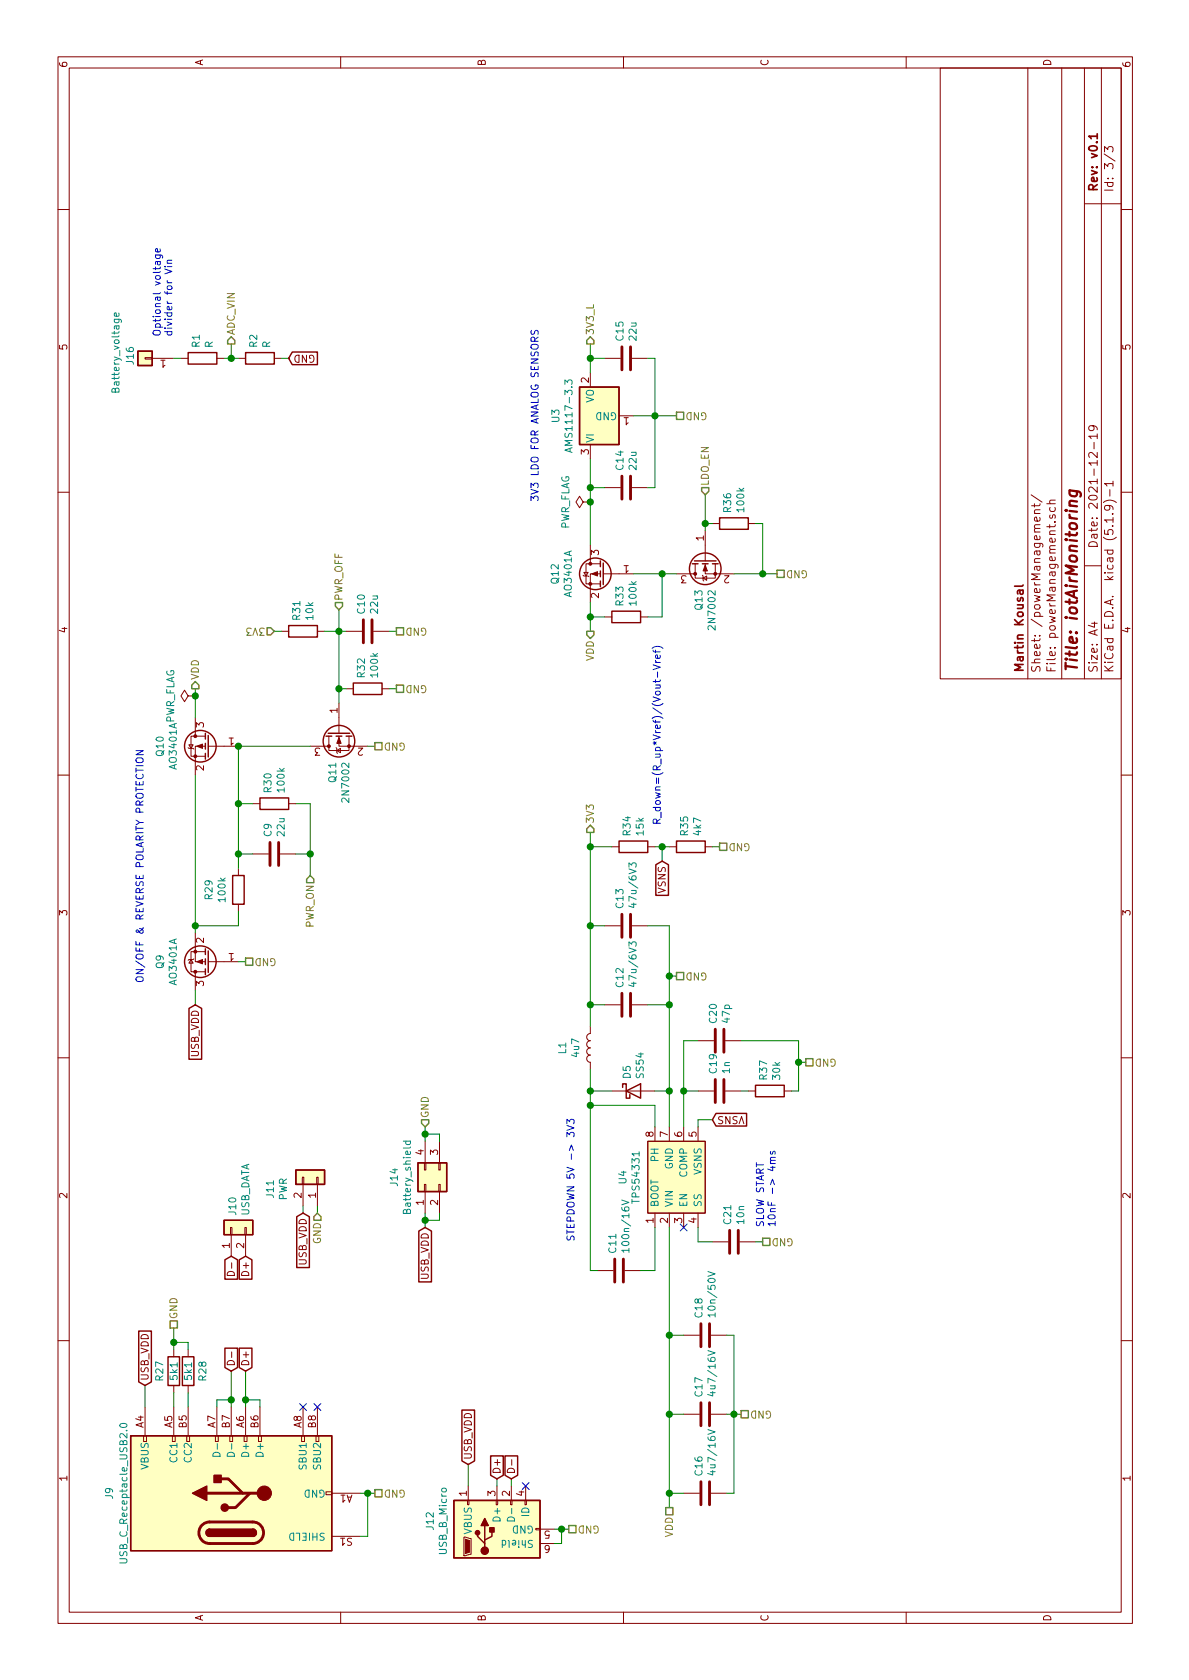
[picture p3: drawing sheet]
<svg xmlns="http://www.w3.org/2000/svg" width="210mm" height="297mm" viewBox="0 0 210 297" stroke-linecap="round" stroke-linejoin="round" font-family="sans-serif">
<g fill="none" stroke="#840000" stroke-width=".18">
<path d="M10.3 10h189.9v277h-189.9zM12.2 12h186.1v273.1h-186.1zM60.2 10v2M110.3 10v2M160.2 10v2M166.3 12h32v108h-32zM181.8 12v108M187.8 12v108M191.8 12v108M194.8 12v108M10.3 37h1.9M191.8 36h6.5"/>
<path d="M195.2 27.2l2 1.3M195.3 26.9v-1l.6 .5 .1-.4h.7l.1 .2-.1 .7M198.3 37h1.9M25.6 63.2h1.3v.3h-1.3zM26.9 63.4h3.8M32 63.4h1.3M38.3 63.4h1.3M42.2 63.4h1.2M48.5 63.4h1.3M104.4 65.9v2.5M104.4 78.6v2.5M106.9 63.4h2.8"/>
<path d="M109.5 73.5h2.5M111.8 63.4h2.7M193.2 75.3l.3 .3v.3l-.3 .2h-.4l-.2-.1-.1-.4 .2-.3a1.13 1.13 0 0 1 1.2 .3l.1 .4M193.5 78.2v1.2M194 80v.9l-1-.9-.5 .3v.3l.2 .3M194 77.1h-1.5l.5 .5M194 76.7v.9M10.3 87h1.9M103.1 88.8l-.6-1.1-.7 1.1 .7 1 .6-1h1.3M104.4 88.8h.1M104.4 96.4v3.3M106.2 99.7h-2.6v3.5h2.6"/>
<path d="M106.9 86.2h2.8M111.8 86.2h2.7M122.9 99.7v2.5h3.6v-2.5M124.7 99.7v1.8h5.1M124.7 93.8v5.4M126 92.6h1.2M132.3 92.6h1.3M182.3 87.5l2 1.3M182.9 90.8h1M182.9 89.1v.5M183.8 91.5l.1 .4-.2 .2h-.7v-.6l.3-.1 .1 .7M183.9 90.1h-.8a.39 .39 0 0 0 0 .7"/>
<path d="M183.9 89.1l-.2 .3h-1.3M185.1 89.1h1.5M185.7 91.1l-.1 .3 .2 .2h.2l.2-.5h.3v.5M185.7 89.7l-.1 .4 .3 .3h.6l.1-.3-.1-.4M186.5 92.3h.1M186.6 88.4l-.9 .1-.1 .4 .1 .2M195.1 88.9a1.71 1.71 0 0 1 2.3 0M196 89.4h.1a.48 .48 0 0 1 .1 .7l-.2 .1-.6-.1a.48 .48 0 0 1 .1-.7 1.27 1.27 0 0 1 1.2 .2l.1 .5M196.3 86.6v1.1M196.7 90.9h.1M196.8 85.5h-1.5l.5 .4M196.8 85.1v.8"/>
<path d="M196.8 91.5v.9M198.3 87h1.9M49.8 111.6h1.2M56.1 111.6h1.3M61.2 111.6h2.8M66 111.6h2.8M103.1 101.7l.1 .1h.8l.1 .2M103.2 101.2h.8l-.4 .6zM106.2 101.5h-1.8v5M106.7 101.5h5.3M106.9 109.1h1.3M113.3 109.1h1.2"/>
<path d="M119.6 101.5h3.3M124.2 101.7l.1 .1v.8l.2 .1M124.3 102.2l.7-.4v.8zM191.8 100h3M193 110.2h1M193.5 110v.9l-1-.3M10.3 137h1.9M33.3 132.2l.1 .1h.8l.1 .1M33.3 123l-.7-1-.6 1 .6 1.1 .7-1.1h1.2M33.4 131.7h.8l-.4 .6zM34.5 123h.1M34.5 126.9v3.3"/>
<path d="M36.3 131.9h-1.8v5.1M36.3 130.2h-2.5v3.5h2.5M36.8 131.9h5.4M54.9 131.9h3.3M58.2 130.2v2.5h3.5v-2.5M59.4 132.2l.2 .1v.8l.1 .1M59.6 132.7l.6-.4v.8zM59.9 130.2v1.7h5.1M59.9 124.3v5.4M61.2 121.8h1.3M67.6 121.8h1.2M198.3 137h1.9"/>
<path d="M42.2 153.5v1.3M42.2 159.9v1.2M44.7 142.1h1.3M44.7 151h2.8M49.5 151h2.8M51 142.1h1.3M108.2 149.7h1.3M114.5 149.7h1.3M118.4 149.7h1.2M124.7 149.7h1.3M33.8 169.7l.4 .6h-.8zM34.3 169.5l-.1 .2h-.8l-.1 .1"/>
<path d="M34.5 165v5h1.8M34.5 171.8v3.3M36.3 168.3h-2.5v3.5h2.5M36.8 170h5.4M106.9 163.7h2.8M106.9 177.7h2.8M111.8 163.7h2.7M111.8 177.7h2.7M10.3 187h1.9M104.4 181.5v1.2a.63 .63 0 0 0-.6 .7 .63 .63 0 0 0 .6 .6 .63 .63 0 0 0-.6 .6 .63 .63 0 0 0 .6 .7 .63 .63 0 0 0-.6 .6 .63 .63 0 0 0 .6 .6 .63 .63 0 0 0-.6 .7 .63 .63 0 0 0 .6 .6v1.3M108.2 192.9h7.6M115.8 199.2v2.6"/>
<path d="M118.4 199.2v2.6M120.9 199.2v2.6M123.4 184h2.8M123.4 192.9h2.8M123.4 199.2v2.6M128.3 184h2.8M128.3 192.9h2.8M132.3 192.9h1.3M138.7 192.9h1.2M198.3 187h1.9M40.8 217h.2v1.3h-.2zM40.9 218.3v3.8"/>
<path d="M43.3 217h.3v1.3h-.3zM43.4 218.3v3.8M53.5 208.1h.2v1.3h-.2zM53.6 209.4v3.8M56 208.1h.3v1.3h-.3zM56.1 209.4v3.8M75.1 209.4h.2v1.3h-.2zM75.1 205.6h.2v1.3h-.2zM75.2 201.8v3.8M75.2 210.7v3.8M77.6 209.4h.2v1.3h-.2zM77.6 205.6h.2v1.3h-.2z"/>
<path d="M77.7 201.8v3.8M77.7 210.7v3.8M114.5 201.8h10.2v12.7h-10.2zM115.8 214.5v2.5M118.4 214.5v2.5M120.9 214.5v2.5M123.4 214.5v2.5M126 219.6h2.8M130.8 219.6h2.8M10.3 237h1.9M30.7 238.6v1.3M33.3 238.6v1.3"/>
<path d="M40.3 225a.68 .68 0 0 1 .7-.2 .68 .68 0 0 1 .4 .7h-1.2zM41 223.3v.9M41 239v1M105.7 224.6h2.8M110.5 224.6h2.8M120.9 236.1h2.8M125.7 236.1h2.8M198.3 237h1.9M25.4 253.9h.5v1h-.5zM25.6 248.8v5.1M30.5 253.9h.5v1h-.5zM30.7 245v1.2"/>
<path d="M30.7 248.8v5.1M33 253.9h.5v1h-.5zM33.3 245v1.2M33.3 248.8v5.1M38.1 253.9h.5v1h-.5zM38.3 248.8v5.1M40.4 240.7a.66 .66 0 0 1 .7-.1 .66 .66 0 0 1 .3 .7h-1.2zM40.6 253.9h.5v1h-.5zM40.9 248.8v5.1M43.2 253.9h.5v1h-.5zM43.4 248.8v5.1M45.7 253.9h.5v1h-.5z"/>
<path d="M46 248.8v5.1M53.3 253.9h.5v1h-.5zM53.6 248.8v5.1M55.9 253.9h.5v1h-.5zM56.1 248.8v5.1M89.9 259.7a.66 .66 0 0 1 .8-.1 .66 .66 0 0 1 .3 .7h-1.3zM90.5 258.1v1M120.9 250h2.8M125.7 250h2.8M57.7 263.8h1v.5h-1zM58.7 264h5M58.7 271.6h5"/>
<path d="M82 271.8l1.3 .2v2.8l-1 .3h-.3zM82.7 265.3h.2v.8h-.2zM82.8 262.7v2.6M87.8 265.3h.2v.8h-.2zM87.9 262.7v2.6M90.3 265.3h.2v.8h-.2zM90.4 262.7v2.6M92.8 265.3h.3v.8h-.3zM93 262.7v2.6M94.7 270.2h.8v.3h-.8zM95.5 270.4h2.5M95.5 272.9h2.5"/>
<path d="M120.9 264h2.8M125.7 264h2.8M60.2 285.1v1.9M110.3 285.1v1.9M160.2 285.1v1.9"/>
</g>
<path d="M194 24.1h-1.5l.5 .4M194 23.7v.8M180.3 104.4l.1 .5 .2 .2 .2-.1 .1-.1-.1-.5M180.9 104.4h-.9v.6M180.9 103.4l-.2 .2h-1.3" fill="none" stroke="#840000" stroke-width=".3"/>
<path d="M189.1 86.7l1.6 .2a.58 .58 0 0 1 .3 .9M189.2 86.7a.68 .68 0 0 0 .3 1l.6 .1 .2-.2 .1-.2-.1-.5M190.4 88.7l-1-.2-.2 .1a.63 .63 0 0 0 .1 .8" fill="none" stroke="#840000" stroke-width=".41"/>
<g fill="none" stroke="#840000" stroke-width=".51">
<path d="M110 61.3v4.1M111.5 61.3v4.1M110 84.2v4.1M111.5 84.2v4.1M64.3 109.6v4.1M65.8 109.6v4.1M47.7 149v4M49.3 149v4M110 161.7v4M110 175.6v4.1M111.5 161.7v4M111.5 175.6v4.1"/>
<path d="M126.5 182v4M126.5 190.9v4M128 182v4M128 190.9v4M129 217.5v4.1M130.6 217.5v4.1M108.7 222.6v4.1M110.2 222.6v4.1M123.9 234v4.1M125.5 234v4.1M123.9 248v4.1M125.5 248v4.1"/>
<path d="M35.6 269.8l.5-.4 .8-.3h7.8a1.9 1.9 0 0 1 1.9 1.9 1.9 1.9 0 0 1-1.9 1.9h-7.6a1.91 1.91 0 0 1-1.7-1.1 1.91 1.91 0 0 1 .2-2zM36.6 264h10.1M39.1 261.5h1.3l2.5 2.5M44.2 264l-2.5 2.6h-1.3M123.9 262v4.1M125.5 262v4.1"/>
</g>
<g fill="none" stroke="#008484" stroke-width=".18">
<path d="M21 55.4l.1 .3-.2 .2h-.6v-.5l.2-.1 .1 .6M99.9 68v-.8l.5 .4 .1-.4h.4l.3 .2-.2 .6M100.8 79.3v.6M101.2 79.2l-1.3 .4 1.3 .4M111.2 153.3v-.7l.5 .4 .1-.4h.6l.1 .2-.1 .5M112.1 159.7v.8l-.9-.3M111.2 167.3v-.8l.5 .4 .1-.3h.6l.1 .2-.1 .5M112.1 173.6v.8l-.9-.2M71.3 201.8h1.3M71.8 201.8l-.1 .3 .3 .3 .5-.2v-.4M110 212.2l1.2 .4-1.2 .4M113 203.6v.8"/>
<path d="M111.2 221.1h-1.2l.3 .3M111.2 220.7v.7M125.2 238.8l1.3 .4-1.3 .4M125.2 224.8l1.3 .4-1.3 .5M126.5 232.5h-1.3l.3 .4M126.5 232.1v.8M21.3 251.8a.68 .68 0 0 1 1.1 .3 .73 .73 0 0 1-1.2-.1zM37.8 256.9a.66 .66 0 0 1 .8-.1 .66 .66 0 0 1 .3 .7h-1.3zM38.4 255.3v.9M40.3 257a.68 .68 0 0 1 .7-.2 .68 .68 0 0 1 .4 .7h-1.2zM41 255.3v.9M125.2 252.8l1.3 .4-1.3 .4"/>
<path d="M126 246v.8l-.9-.3M21.2 275.6h1l.2 .3v.3l-.2 .1h-1M88.8 272.4h.4l.2 .2-.1 .5h-.5M88.8 272.4v1.2M89.8 268.4a.68 .68 0 0 1 .8-.2 .68 .68 0 0 1 .4 .7h-1.3zM90.5 266.7v1M126 260v.8l-.9-.3"/>
</g>
<g fill="none" stroke="#840000" stroke-width=".25">
<path d="M24.4 62.1h2.5v2.5h-2.5zM33.3 62.3h5v2.1h-5zM43.4 62.3h5.1v2.1h-5.1zM51.7 62.2h4.4v2.3h-4.4l-.7-1.1zM102.5 68.4h7v10.2h-7zM106.2 99.2v1M106.7 99.6v3.8M122.4 99.7h1M122.8 99.2h3.8M124.2 99.7h1M126 99.7h1M127.2 91.6h5.1v2h-5.1z"/>
<path d="M51 110.6h5.1v2h-5.1zM106.2 101v1M106.2 102.7v1M108.2 108.1h5.1v2h-5.1zM36.3 129.7v1M36.3 131.4v1M36.3 133.2v1M36.8 130v3.8M57.7 130.2h1M58 129.7h3.8M59.4 130.2h1M61.2 130.2h1"/>
<path d="M62.5 120.8h5.1v2h-5.1zM41.1 154.8h2.1v5.1h-2.1zM46 141.1h5v2h-5zM109.5 148.7h5v2h-5zM116 152.9l1.1-.6 1.1 .6v5.4h-2.2zM119.6 148.7h5.1v2h-5.1zM33.4 178.3l1.1-.6 1.2 .6v9h-2.3zM36.3 167.8v1M36.3 169.5v1M36.3 171.3v1M36.8 168.1v3.8M110.1 192.3v-.7h.6v2.6h.7v-.7"/>
<path d="M110.7 192.9l2.6-1.3v2.6zM126.6 196.9h5.4v2.2h-5.4l-.6-1.1zM133.6 191.9h5.1v2h-5.1zM39.6 215.8h5.1v2.5h-5.1zM52.3 206.9h5.1v2.5h-5.1zM52.5 215.1l1.1-.6 1.1 .6v9h-2.2zM73.9 205.6h5.1v5.1h-5.1zM74.1 217.7l1.1-.7 1.1 .7v9h-2.2zM24.5 235.3h2.3v9l-1.2 .7-1.1-.7zM29.7 239.9h2v5.1h-2zM32.3 239.9h2v5.1h-2zM39.8 222.7l1.1-.6 1.1 .6v3.5h-2.2z"/>
<path d="M39.8 238.4h2.2v3.4l-1.1 .6-1.1-.6zM42.3 222.7l1.1-.6 1.1 .6v3.5h-2.2zM42.3 238.4h2.2v3.4l-1.1 .6-1.1-.6zM23.1 253.9h35.6v20.3h-35.6zM81.7 249.3h2.2v9l-1.1 .6-1.1-.6zM86.8 257.4h2.2v3.4l-1.1 .7-1.1-.7zM89.3 257.4h2.2v3.4l-1.1 .7-1.1-.7zM37.1 270.4a.63 .63 0 0 0-.7 .6 .63 .63 0 0 0 .7 .6M44.7 270.4a.63 .63 0 0 1 .6 .6 .63 .63 0 0 1-.6 .6M80.3 265.3h15.2v10.1h-15.2zM84.4 271v.6l1.3 1.3v.6M85.7 269.7v2.6"/>
<path d="M87 270.4v1.2l-1.3 .7v.6"/>
<circle cx="105.3" cy="101.5" r="2.79"/>
<circle cx="124.7" cy="100.6" r="2.79"/>
<circle cx="35.4" cy="131.9" r="2.79"/>
<circle cx="59.9" cy="131.1" r="2.79"/>
<circle cx="35.4" cy="170" r="2.79"/>
</g>
<g fill="#ffffc2" stroke="#ffffc2" stroke-width=".18">
<path d="M114.5 201.8h10.2v12.7h-10.2z"/>
<path d="M24.4 62.1h2.5v2.5h-2.5z"/>
<path d="M73.9 205.6h5.1v5.1h-5.1z"/>
<path d="M52.3 206.9h5.1v2.5h-5.1z"/>
<path d="M80.3 265.3h15.2v10.1h-15.2z"/>
<path d="M102.5 68.4h7v10.2h-7z"/>
<path d="M39.6 215.8h5.1v2.5h-5.1z"/>
<path d="M23.1 253.9h35.6v20.3h-35.6z"/>
</g>
<g fill="#840000" stroke="#840000" stroke-width=".18">
<path d="M34.8 131.9l1-.3v.7z"/>
<path d="M34.8 170l1-.3v.7z"/>
<path d="M82.3 272.1l.8 .3v2l-.8 .3z"/>
<path d="M104.6 101.5l1.1-.4v.7z"/>
<path d="M124.7 99.9l.4 1.1h-.8z"/>
<path d="M59.9 130.4l.4 1h-.7z"/>
<circle cx="34.5" cy="133.7" r=".25"/>
<circle cx="34.5" cy="130.2" r=".25"/>
<circle cx="34.5" cy="168.3" r=".25"/>
<circle cx="34.5" cy="171.8" r=".25"/>
<circle cx="104.4" cy="103.2" r=".25"/>
<circle cx="104.4" cy="99.7" r=".25"/>
<circle cx="126.5" cy="101.5" r=".25"/>
<circle cx="122.9" cy="101.5" r=".25"/>
<circle cx="46.7" cy="264" r="1.27"/>
<circle cx="61.7" cy="131.9" r=".25"/>
<circle cx="58.2" cy="131.9" r=".25"/>
</g>
<g fill="#840000" stroke="#840000" stroke-width=".25">
<path d="M86.6 270.1h.8v.8h-.8z"/>
<path d="M85.7 268.5l.7 1.2h-1.3z"/>
<path d="M44.7 270.4a.63 .63 0 0 1 .6 .6 .63 .63 0 0 1-.6 .6z"/>
<path d="M36.6 270.5l.5-.1v1.2a.64 .64 0 0 1-.6-.4 .64 .64 0 0 1 .1-.7z"/>
<path d="M37.1 270.4h7.6v1.2h-7.6z"/>
<path d="M37.8 260.8h1.3v1.3h-1.3z"/>
<path d="M34 264l2.6-1.3v2.6z"/>
<circle cx="85.7" cy="274.2" r=".63"/>
<circle cx="84.4" cy="271" r=".38"/>
<circle cx="39.7" cy="266.6" r=".63"/>
</g>
<g fill="none" stroke="#008400" stroke-width=".18">
<path d="M30.7 63.4h1.3M39.6 63.4h2.6M40.9 60.8v2.6M49.8 63.4h1.2M104.4 60.8v5.1M104.4 63.4h2.5M112 73.5h7.6M114.5 63.4h1.3v22.8h-1.3M104.4 81.1v15.3M104.4 86.2h2.5M124.7 87.5v6.3M124.7 92.6h1.3"/>
<path d="M133.6 92.6h1.3v8.9M48.5 111.6h1.3M57.4 111.6h3.8M59.9 107.8v16.5M68.8 111.6h1.3M104.4 106.5v5.1M104.4 109.1h2.5M112 101.5h7.6M117.1 101.5v7.6h-2.6M129.8 101.5h7.6M34.5 121.8v5.1M34.5 137v28"/>
<path d="M54.9 131.9h-12.7v21.6M59.9 121.8h1.3M65 131.9h1.3M68.8 121.8h1.3M42.2 151h2.5M42.2 142.1h2.5M52.3 151h2.6M52.3 142.1h2.6v12.7M104.4 147.2v34.3M104.4 149.7h3.8M115.8 149.7h2.6M117.1 149.7v2.6"/>
<path d="M126 149.7h1.2M34.5 175.1v2.6M42.2 161.1v2.6h-7.7M42.2 170h1.2M104.4 163.7h2.5M104.4 177.7h2.5M114.5 163.7h3.9v35.5M114.5 177.7h3.9M118.4 172.6h1.2M75.2 199.2v2.6M104.4 189.1v35.5h1.3M104.4 195.4h11.4v3.8"/>
<path d="M104.4 192.9h3.8M115.8 192.9h2.6M120.9 192.9h2.5M123.4 184h-2.5v15.2M126 198h-2.6v1.2M131.1 192.9h1.2M131.1 184h10.1v8.9h-1.3M141.2 187.8h1.3M53.6 213.2v1.3M56.1 213.2v1.3M75.2 200.5h2.5v1.3M75.2 214.5v2.5"/>
<path d="M77.7 214.5v1.3h-2.5M115.8 217v7.6h-2.5M118.4 217v49.6M123.4 217v2.6h2.6M133.6 219.6h1.3M30.7 237.3h2.6v1.3M30.7 234.8v3.8M118.4 236.1h2.5M128.5 236.1h1.3v27.9h-1.3M25.6 245v3.8M30.7 246.2v2.6M33.3 246.2v2.6"/>
<path d="M40.9 247.5h-2.6v1.3M40.9 242.4v6.4M43.4 247.5h2.6v1.3M43.4 242.4v6.4M82.8 258.9v3.8M118.4 250h2.5M128.5 250h2.6M63.7 264h2.6M65 264v7.6h-1.3M87.9 261.5v1.2M90.4 261.5v1.2M98 270.4h2.6"/>
<path d="M99.3 270.4v2.5h-1.3M118.4 264h2.5"/>
</g>
<g fill="none" stroke="#848400" stroke-width=".25">
<path d="M40.3 60.2l.6-.7 .6 .7v.6h-1.2zM103.8 60.2l.6-.7 .6 .7v.6h-1.2zM119.6 72.9h1.3v1.3h-1.3zM124.1 86.2h1.2v.7l-.6 .6-.6-.6zM47.2 111h.7l.6 .6-.6 .7h-.7zM59.3 106.5h1.3v.7l-.7 .6-.6-.6zM70.1 111h1.3v1.3h-1.3zM103.8 111.6h1.2v.7l-.6 .6-.6-.6zM137.4 100.8h1.3v1.3h-1.3zM33.9 121.1l.6-.6 .7 .6v.7h-1.3zM66.3 131.3h1.3v1.3h-1.3zM70.1 121.1h1.3v1.3h-1.3z"/>
<path d="M54.2 155.4l.7-.6 .6 .6v.7h-1.3zM103.8 146.5l.6-.6 .6 .6v.7h-1.2zM127.2 149.1h1.3v1.3h-1.3zM43.4 169.4h1.3v1.3h-1.3zM119.6 171.9h1.3v1.3h-1.3zM74.5 198h1.3v.6l-.6 .6-.7-.6zM142.5 187.2h1.3v1.3h-1.3zM55.5 215.1l.6-.6 .7 .6v.7h-1.3zM134.9 218.9h1.2v1.3h-1.2zM30.1 233.5h1.3v1.3h-1.3zM131.1 249.4h1.2v1.3h-1.2zM66.3 263.4h1.3v1.3h-1.3z"/>
<path d="M100.6 269.7h1.2v1.3h-1.2zM117.7 266.6h1.3v1.2h-1.3z"/>
</g>
<g fill="none" stroke="#0000c2" stroke-width=".18">
<path d="M27.5 45.1h1.1l.2 .2-.1 .3M27.6 45.1l-.1 .4 .2 .2 .6-.1v-.5M28.3 44v.4l-.1 .1h-.6v-.5h.2l.1 .5M29.1 47.6l1.3 .4-1.3 .4M29.6 47.2h.8M29.6 46.5h.8M30.4 46l-.8 .1v.3l.1 .1M94 58.4l-.1 .5 .1 .2h.4l.2-.6 .3-.1 .3 .2-.1 .5M95.2 59.6l-.6 .4M94.6 60.3l-.1-.6-.2-.1-.3 .1-.1 .2v.4h1.3M115.3 114.6a1.47 1.47 0 0 1 1.9 0M115.5 117.5l1.3 .5-1.3 .4"/>
<path d="M115.5 114.9l.2 .4h1.1M115.9 116.7l.2 .4M115.9 117.1h.9M115.9 114.9v.5M116.3 118.8v1M116.7 115.9l.1 .3-.2 .2-.6-.1v-.4l.2-.1 .1 .6M24 132.7h1.3l-1.3 .7h1.3M24.2 134a.88 .88 0 0 1 1.1 .3v.4a.83 .83 0 0 1-1.3-.2zM100.2 199l1.3 .4-1.3 .5M100.2 198.7v-.8l.5 .4 .2-.3 .4-.1 .2 .3-.1 .5M100.2 201v-.8l.5 .4 .2-.3h.5l.1 .1-.1 .6M136.2 206.4h.9"/>
<path d="M136.2 205.7h.9M136.3 203.6l-.1 .3 .2 .2 .2-.1 .1-.4h.3v.5M136.6 206.2v.8l-.8-.3M137.1 205.2h-.8l-.1 .3 .2 .2M137.1 204.6l-.8 .1-.1 .3 .2 .2"/>
</g>
<g fill="#008400" stroke="#008400" stroke-width=".25">
<circle cx="42.2" cy="151" r=".51"/>
<circle cx="42.2" cy="142.1" r=".51"/>
<circle cx="40.9" cy="63.4" r=".51"/>
<circle cx="75.2" cy="200.5" r=".51"/>
<circle cx="75.2" cy="215.8" r=".51"/>
<circle cx="59.9" cy="121.8" r=".51"/>
<circle cx="59.9" cy="111.6" r=".51"/>
<circle cx="104.4" cy="88.8" r=".51"/>
<circle cx="43.4" cy="247.5" r=".51"/>
<circle cx="117.1" cy="149.7" r=".51"/>
<circle cx="141.2" cy="187.8" r=".51"/>
<circle cx="118.4" cy="250" r=".51"/>
<circle cx="120.9" cy="192.9" r=".51"/>
<circle cx="129.8" cy="250" r=".51"/>
<circle cx="118.4" cy="264" r=".51"/>
<circle cx="104.4" cy="149.7" r=".51"/>
<circle cx="104.4" cy="163.7" r=".51"/>
<circle cx="118.4" cy="177.7" r=".51"/>
<circle cx="118.4" cy="236.1" r=".51"/>
<circle cx="65" cy="264" r=".51"/>
<circle cx="118.4" cy="192.9" r=".51"/>
<circle cx="118.4" cy="172.6" r=".51"/>
<circle cx="40.9" cy="247.5" r=".51"/>
<circle cx="104.4" cy="177.7" r=".51"/>
<circle cx="104.4" cy="109.1" r=".51"/>
<circle cx="99.3" cy="270.4" r=".51"/>
<circle cx="54.9" cy="151" r=".51"/>
<circle cx="124.7" cy="92.6" r=".51"/>
<circle cx="134.9" cy="101.5" r=".51"/>
<circle cx="117.1" cy="101.5" r=".51"/>
<circle cx="42.2" cy="131.9" r=".51"/>
<circle cx="34.5" cy="163.7" r=".51"/>
<circle cx="104.4" cy="63.4" r=".51"/>
<circle cx="30.7" cy="237.3" r=".51"/>
<circle cx="34.5" cy="123" r=".51"/>
<circle cx="104.4" cy="86.2" r=".51"/>
<circle cx="104.4" cy="192.9" r=".51"/>
<circle cx="115.8" cy="73.5" r=".51"/>
<circle cx="104.4" cy="195.4" r=".51"/>
</g>
<path d="M120.3 216.4l1.2 1.2M121.5 216.4l-1.2 1.2M53 248.2l1.2 1.2M54.2 248.2l-1.2 1.2M55.5 248.2l1.2 1.2M56.7 248.2l-1.2 1.2M92.3 262.1l1.3 1.3M93.6 262.1l-1.3 1.3" fill="none" stroke="#000084" stroke-width=".18"/>
<text font-size="2.8" fill="#840000" x="190.5" y="119" transform="rotate(-90 190.5 119)">Title: iotAirMonitoring</text>
<g font-size="2.1" fill="#840000">
<text x="194.1" y="34" transform="rotate(-90 194.1 34)">Rev: v0.1</text>
<text x="196.9" y="34" transform="rotate(-90 196.9 34)">Id: 3/3</text>
<text x="194.1" y="97" transform="rotate(-90 194.1 97)">Date: 2021-12-19</text>
<text x="181" y="119" transform="rotate(-90 181 119)">Martin Kousal</text>
<text x="184" y="119" transform="rotate(-90 184 119)">Sheet: /powerManagement/</text>
<text x="186.7" y="119" transform="rotate(-90 186.7 119)">File: powerManagement.sch</text>
<text x="194.1" y="119" transform="rotate(-90 194.1 119)">Size: A4</text>
<text x="196.9" y="119" transform="rotate(-90 196.9 119)">KiCad E.D.A. kicad (5.1.9)-1</text>
</g>
<g font-size="1.8" fill="#840000">
<text x="35.9" y="11.7" transform="rotate(-90 35.9 11.7)">A</text>
<text x="85.9" y="11.7" transform="rotate(-90 85.9 11.7)">B</text>
<text x="135.9" y="11.7" transform="rotate(-90 135.9 11.7)">C</text>
<text x="185.9" y="11.7" transform="rotate(-90 185.9 11.7)">D</text>
<text x="11.9" y="12.1" transform="rotate(-90 11.9 12.1)">6</text>
<text x="199.9" y="12.1" transform="rotate(-90 199.9 12.1)">6</text>
<text x="11.9" y="62" transform="rotate(-90 11.9 62)">5</text>
<text x="29.3" y="63.6" transform="rotate(180 29.3 63.6)">1</text>
<text x="55.8" y="62.7" transform="rotate(180 55.8 62.7)">GND</text>
<text x="199.9" y="62" transform="rotate(-90 199.9 62)">5</text>
<text x="104.1" y="67.7" transform="rotate(-90 104.1 67.7)">2</text>
<text x="111.2" y="73.8" transform="rotate(180 111.2 73.8)">1</text>
<text x="104.1" y="80.4" transform="rotate(-90 104.1 80.4)">3</text>
<text x="124.5" y="95.6" transform="rotate(-90 124.5 95.6)">1</text>
<text x="105.9" y="98.1" transform="rotate(-90 105.9 98.1)">3</text>
<text x="111.2" y="99.9" transform="rotate(180 111.2 99.9)">1</text>
<text x="121.4" y="101.7" transform="rotate(180 121.4 101.7)">3</text>
<text x="129" y="101.7" transform="rotate(180 129 101.7)">2</text>
<text x="105.9" y="105.8" transform="rotate(-90 105.9 105.8)">2</text>
<text x="11.9" y="112.1" transform="rotate(-90 11.9 112.1)">4</text>
<text x="199.9" y="112.1" transform="rotate(-90 199.9 112.1)">4</text>
<text x="36.1" y="128.6" transform="rotate(-90 36.1 128.6)">3</text>
<text x="41.4" y="130.4" transform="rotate(180 41.4 130.4)">1</text>
<text x="59.7" y="126.1" transform="rotate(-90 59.7 126.1)">1</text>
<text x="36.1" y="136.2" transform="rotate(-90 36.1 136.2)">2</text>
<text x="56.6" y="132.2" transform="rotate(180 56.6 132.2)">3</text>
<text x="64.2" y="132.2" transform="rotate(180 64.2 132.2)">2</text>
<text x="117.7" y="157.9" transform="rotate(-90 117.7 157.9)">VSNS</text>
<text x="11.9" y="162" transform="rotate(-90 11.9 162)">3</text>
<text x="36.1" y="166.7" transform="rotate(-90 36.1 166.7)">2</text>
<text x="199.9" y="162" transform="rotate(-90 199.9 162)">3</text>
<text x="41.4" y="168.5" transform="rotate(180 41.4 168.5)">1</text>
<text x="36.1" y="174.3" transform="rotate(-90 36.1 174.3)">3</text>
<text x="35.2" y="186.9" transform="rotate(-90 35.2 186.9)">USB_VDD</text>
<text x="131.6" y="197.3" transform="rotate(180 131.6 197.3)">VSNS</text>
<text x="115.6" y="201" transform="rotate(-90 115.6 201)">8</text>
<text x="118.1" y="201" transform="rotate(-90 118.1 201)">7</text>
<text x="120.6" y="201" transform="rotate(-90 120.6 201)">6</text>
<text x="123.2" y="201" transform="rotate(-90 123.2 201)">5</text>
<text x="74.9" y="204.2" transform="rotate(-90 74.9 204.2)">4</text>
<text x="77.5" y="204.2" transform="rotate(-90 77.5 204.2)">3</text>
<text x="11.9" y="212.1" transform="rotate(-90 11.9 212.1)">2</text>
<text x="53.3" y="211.8" transform="rotate(-90 53.3 211.8)">2</text>
<text x="55.9" y="211.8" transform="rotate(-90 55.9 211.8)">1</text>
<text x="74.9" y="213.1" transform="rotate(-90 74.9 213.1)">1</text>
<text x="77.5" y="213.1" transform="rotate(-90 77.5 213.1)">2</text>
<text x="199.9" y="212.1" transform="rotate(-90 199.9 212.1)">2</text>
<text x="40.6" y="220.7" transform="rotate(-90 40.6 220.7)">1</text>
<text x="43.2" y="220.7" transform="rotate(-90 43.2 220.7)">2</text>
<text x="115.6" y="216.2" transform="rotate(-90 115.6 216.2)">1</text>
<text x="118.1" y="216.2" transform="rotate(-90 118.1 216.2)">2</text>
<text x="120.6" y="216.2" transform="rotate(-90 120.6 216.2)">3</text>
<text x="123.2" y="216.2" transform="rotate(-90 123.2 216.2)">4</text>
<text x="44.1" y="225.2" transform="rotate(-90 44.1 225.2)">D+</text>
<text x="54.2" y="223.7" transform="rotate(-90 54.2 223.7)">USB_VDD</text>
<text x="75.8" y="226.3" transform="rotate(-90 75.8 226.3)">USB_VDD</text>
<text x="26.3" y="244.2" transform="rotate(-90 26.3 244.2)">USB_VDD</text>
<text x="44.1" y="241.6" transform="rotate(-90 44.1 241.6)">D+</text>
<text x="25.4" y="252.4" transform="rotate(-90 25.4 252.4)">A4</text>
<text x="30.5" y="252.4" transform="rotate(-90 30.5 252.4)">A5</text>
<text x="33" y="252.4" transform="rotate(-90 33 252.4)">B5</text>
<text x="38.1" y="252.4" transform="rotate(-90 38.1 252.4)">A7</text>
<text x="40.6" y="252.4" transform="rotate(-90 40.6 252.4)">B7</text>
<text x="43.2" y="252.4" transform="rotate(-90 43.2 252.4)">A6</text>
<text x="45.7" y="252.4" transform="rotate(-90 45.7 252.4)">B6</text>
<text x="53.3" y="252.4" transform="rotate(-90 53.3 252.4)">A8</text>
<text x="55.9" y="252.4" transform="rotate(-90 55.9 252.4)">B8</text>
<text x="11.9" y="262" transform="rotate(-90 11.9 262)">1</text>
<text x="83.4" y="258.2" transform="rotate(-90 83.4 258.2)">USB_VDD</text>
<text x="88.5" y="260.7" transform="rotate(-90 88.5 260.7)">D+</text>
<text x="199.9" y="262" transform="rotate(-90 199.9 262)">1</text>
<text x="62.3" y="264.3" transform="rotate(180 62.3 264.3)">A1</text>
<text x="82.5" y="264.5" transform="rotate(-90 82.5 264.5)">1</text>
<text x="87.6" y="264.5" transform="rotate(-90 87.6 264.5)">3</text>
<text x="90.2" y="264.5" transform="rotate(-90 90.2 264.5)">2</text>
<text x="92.7" y="264.5" transform="rotate(-90 92.7 264.5)">4</text>
<text x="62.3" y="271.9" transform="rotate(180 62.3 271.9)">S1</text>
<text x="97.3" y="270.6" transform="rotate(180 97.3 270.6)">5</text>
<text x="97.3" y="273.2" transform="rotate(180 97.3 273.2)">6</text>
<text x="35.9" y="286.7" transform="rotate(-90 35.9 286.7)">A</text>
<text x="85.9" y="286.7" transform="rotate(-90 85.9 286.7)">B</text>
<text x="135.9" y="286.7" transform="rotate(-90 135.9 286.7)">C</text>
<text x="185.9" y="286.7" transform="rotate(-90 185.9 286.7)">D</text>
</g>
<g font-size="1.8" fill="#0000c2">
<text x="28.4" y="59.5" transform="rotate(-90 28.4 59.5)">Optional voltage</text>
<text x="30.5" y="59.5" transform="rotate(-90 30.5 59.5)">divider for Vin</text>
<text x="95.2" y="88.8" transform="rotate(-90 95.2 88.8)">3V3 LDO FOR ANALOG SENSORS</text>
<text x="116.8" y="145.9" transform="rotate(-90 116.8 145.9)">R_down=(R_up*Vref)/(Vout-Vref)</text>
<text x="25.4" y="173.8" transform="rotate(-90 25.4 173.8)">ON/OFF &amp; REVERSE POLARITY PROTECTION</text>
<text x="101.6" y="219.6" transform="rotate(-90 101.6 219.6)">STEPDOWN 5V -&gt; 3V3</text>
<text x="135.1" y="217" transform="rotate(-90 135.1 217)">SLOW START</text>
<text x="137.2" y="217" transform="rotate(-90 137.2 217)">10nF -&gt; 4ms</text>
</g>
<g font-size="1.8" fill="#848400">
<text x="41.5" y="59.3" transform="rotate(-90 41.5 59.3)">ADC_VIN</text>
<text x="105" y="59.3" transform="rotate(-90 105 59.3)">3V3_L</text>
<text x="125.1" y="72.9" transform="rotate(180 125.1 72.9)">GND</text>
<text x="125.3" y="86" transform="rotate(-90 125.3 86)">LDO_EN</text>
<text x="142.9" y="100.8" transform="rotate(180 142.9 100.8)">GND</text>
<text x="60.6" y="106.3" transform="rotate(-90 60.6 106.3)">PWR_OFF</text>
<text x="47" y="111" transform="rotate(180 47 111)">3V3</text>
<text x="75.6" y="111" transform="rotate(180 75.6 111)">GND</text>
<text x="105" y="116.9" transform="rotate(-90 105 116.9)">VDD</text>
<text x="35.2" y="120.3" transform="rotate(-90 35.2 120.3)">VDD</text>
<text x="75.6" y="121.1" transform="rotate(180 75.6 121.1)">GND</text>
<text x="71.7" y="131.3" transform="rotate(180 71.7 131.3)">GND</text>
<text x="105" y="145.7" transform="rotate(-90 105 145.7)">3V3</text>
<text x="132.7" y="149.1" transform="rotate(180 132.7 149.1)">GND</text>
<text x="55.5" y="164.1" transform="rotate(-90 55.5 164.1)">PWR_ON</text>
<text x="48.9" y="169.4" transform="rotate(180 48.9 169.4)">GND</text>
<text x="125.1" y="171.9" transform="rotate(180 125.1 171.9)">GND</text>
<text x="147.9" y="187.2" transform="rotate(180 147.9 187.2)">GND</text>
<text x="75.8" y="197.7" transform="rotate(-90 75.8 197.7)">GND</text>
<text x="56.8" y="219.9" transform="rotate(-90 56.8 219.9)">GND</text>
<text x="140.3" y="218.9" transform="rotate(180 140.3 218.9)">GND</text>
<text x="31.4" y="233.3" transform="rotate(-90 31.4 233.3)">GND</text>
<text x="136.5" y="249.4" transform="rotate(180 136.5 249.4)">GND</text>
<text x="71.7" y="263.4" transform="rotate(180 71.7 263.4)">GND</text>
<text x="106" y="269.7" transform="rotate(180 106 269.7)">GND</text>
<text x="119" y="271.8" transform="rotate(-90 119 271.8)">VDD</text>
</g>
<g font-size="1.8" fill="#008484">
<text x="23.7" y="64.3" transform="rotate(-90 23.7 64.3)">J16</text>
<text x="35.3" y="61.4" transform="rotate(-90 35.3 61.4)">R1</text>
<text x="37.6" y="61.5" transform="rotate(-90 37.6 61.5)">R</text>
<text x="45.5" y="61.4" transform="rotate(-90 45.5 61.4)">R2</text>
<text x="47.8" y="61.5" transform="rotate(-90 47.8 61.5)">R</text>
<text x="110.3" y="60.2" transform="rotate(-90 110.3 60.2)">C15</text>
<text x="112.6" y="60.1" transform="rotate(-90 112.6 60.1)">22u</text>
<text x="21.1" y="69" transform="rotate(-90 21.1 69)">Battery_voltage</text>
<text x="105" y="71.3" transform="rotate(-90 105 71.3)">VO</text>
<text x="98.9" y="74.6" transform="rotate(-90 98.9 74.6)">U3</text>
<text x="109.2" y="72.9" transform="rotate(180 109.2 72.9)">GND</text>
<text x="101.2" y="79" transform="rotate(-90 101.2 79)">AMS1117-3.3</text>
<text x="105" y="78.3" transform="rotate(-90 105 78.3)">VI</text>
<text x="110.3" y="83" transform="rotate(-90 110.3 83)">C14</text>
<text x="112.6" y="83" transform="rotate(-90 112.6 83)">22u</text>
<text x="100.7" y="93.7" transform="rotate(-90 100.7 93.7)">PWR_FLAG</text>
<text x="129.3" y="90.5" transform="rotate(-90 129.3 90.5)">R36</text>
<text x="131.6" y="90.4" transform="rotate(-90 131.6 90.4)">100k</text>
<text x="98.8" y="103.1" transform="rotate(-90 98.8 103.1)">Q12</text>
<text x="101.1" y="105.4" transform="rotate(-90 101.1 105.4)">AO3401A</text>
<text x="110.3" y="107" transform="rotate(-90 110.3 107)">R33</text>
<text x="112.6" y="106.9" transform="rotate(-90 112.6 106.9)">100k</text>
<text x="124.2" y="107.8" transform="rotate(-90 124.2 107.8)">Q13</text>
<text x="53.1" y="109.6" transform="rotate(-90 53.1 109.6)">R31</text>
<text x="55.4" y="109.5" transform="rotate(-90 55.4 109.5)">10k</text>
<text x="64.5" y="108.4" transform="rotate(-90 64.5 108.4)">C10</text>
<text x="66.8" y="108.4" transform="rotate(-90 66.8 108.4)">22u</text>
<text x="126.5" y="111" transform="rotate(-90 126.5 111)">2N7002</text>
<text x="64.5" y="119.7" transform="rotate(-90 64.5 119.7)">R32</text>
<text x="66.8" y="119.6" transform="rotate(-90 66.8 119.6)">100k</text>
<text x="29" y="133.6" transform="rotate(-90 29 133.6)">Q10</text>
<text x="31.3" y="135.9" transform="rotate(-90 31.3 135.9)">AO3401APWR_FLAG</text>
<text x="48" y="140" transform="rotate(-90 48 140)">R30</text>
<text x="50.3" y="139.9" transform="rotate(-90 50.3 139.9)">100k</text>
<text x="59.5" y="138.2" transform="rotate(-90 59.5 138.2)">Q11</text>
<text x="61.8" y="141.5" transform="rotate(-90 61.8 141.5)">2N7002</text>
<text x="48" y="147.9" transform="rotate(-90 48 147.9)">C9</text>
<text x="50.3" y="147.7" transform="rotate(-90 50.3 147.7)">22u</text>
<text x="111.5" y="147.7" transform="rotate(-90 111.5 147.7)">R34</text>
<text x="113.8" y="147.6" transform="rotate(-90 113.8 147.6)">15k</text>
<text x="121.7" y="147.7" transform="rotate(-90 121.7 147.7)">R35</text>
<text x="124" y="147.6" transform="rotate(-90 124 147.6)">4k7</text>
<text x="37.6" y="159" transform="rotate(-90 37.6 159)">R29</text>
<text x="39.9" y="159.3" transform="rotate(-90 39.9 159.3)">100k</text>
<text x="110.3" y="160.5" transform="rotate(-90 110.3 160.5)">C13</text>
<text x="112.6" y="159.8" transform="rotate(-90 112.6 159.8)">47u/6V3</text>
<text x="29" y="171.2" transform="rotate(-90 29 171.2)">Q9</text>
<text x="112.6" y="173.8" transform="rotate(-90 112.6 173.8)">47u/6V3</text>
<text x="31.3" y="174" transform="rotate(-90 31.3 174)">AO3401A</text>
<text x="110.3" y="174.5" transform="rotate(-90 110.3 174.5)">C12</text>
<text x="126.8" y="180.8" transform="rotate(-90 126.8 180.8)">C20</text>
<text x="129.1" y="180.8" transform="rotate(-90 129.1 180.8)">47p</text>
<text x="100.1" y="186.3" transform="rotate(-90 100.1 186.3)">L1</text>
<text x="102.4" y="186.8" transform="rotate(-90 102.4 186.8)">4u7</text>
<text x="111.5" y="190.7" transform="rotate(-90 111.5 190.7)">D5</text>
<text x="113.8" y="190.5" transform="rotate(-90 113.8 190.5)">SS54</text>
<text x="126.8" y="189.7" transform="rotate(-90 126.8 189.7)">C19</text>
<text x="129.1" y="189.7" transform="rotate(-90 129.1 189.7)">1n</text>
<text x="135.7" y="190.8" transform="rotate(-90 135.7 190.8)">R37</text>
<text x="138" y="190.8" transform="rotate(-90 138 190.8)">30k</text>
<text x="70.4" y="209.6" transform="rotate(-90 70.4 209.6)">J14</text>
<text x="110.8" y="209.3" transform="rotate(-90 110.8 209.3)">U4</text>
<text x="116.5" y="205.3" transform="rotate(-90 116.5 205.3)">PH</text>
<text x="119" y="206.7" transform="rotate(-90 119 206.7)">GND</text>
<text x="121.5" y="208.1" transform="rotate(-90 121.5 208.1)">COMP</text>
<text x="124.1" y="207.6" transform="rotate(-90 124.1 207.6)">VSNS</text>
<text x="41.8" y="214.7" transform="rotate(-90 41.8 214.7)">J10</text>
<text x="44.1" y="215.1" transform="rotate(-90 44.1 215.1)">USB_DATA</text>
<text x="48.4" y="211.7" transform="rotate(-90 48.4 211.7)">J11</text>
<text x="50.7" y="212.3" transform="rotate(-90 50.7 212.3)">PWR</text>
<text x="72.7" y="214.2" transform="rotate(-90 72.7 214.2)">Battery_shield</text>
<text x="113.1" y="212.3" transform="rotate(-90 113.1 212.3)">TPS54331</text>
<text x="116.5" y="213.5" transform="rotate(-90 116.5 213.5)">BOOT</text>
<text x="119" y="213.5" transform="rotate(-90 119 213.5)">VIN</text>
<text x="121.5" y="213.5" transform="rotate(-90 121.5 213.5)">EN</text>
<text x="124.1" y="213.5" transform="rotate(-90 124.1 213.5)">SS</text>
<text x="109" y="221.4" transform="rotate(-90 109 221.4)">C11</text>
<text x="111.3" y="220.7" transform="rotate(-90 111.3 220.7)">100n/16V</text>
<text x="129.3" y="216.4" transform="rotate(-90 129.3 216.4)">C21</text>
<text x="131.6" y="216.3" transform="rotate(-90 131.6 216.3)">10n</text>
<text x="124.2" y="232.9" transform="rotate(-90 124.2 232.9)">C18</text>
<text x="126.5" y="232.2" transform="rotate(-90 126.5 232.2)">10n/50V</text>
<text x="28.9" y="244.1" transform="rotate(-90 28.9 244.1)">R27</text>
<text x="31.4" y="243.9" transform="rotate(-90 31.4 243.9)">5k1</text>
<text x="34" y="243.9" transform="rotate(-90 34 243.9)">5k1</text>
<text x="36.5" y="244.1" transform="rotate(-90 36.5 244.1)">R28</text>
<text x="124.2" y="246.8" transform="rotate(-90 124.2 246.8)">C17</text>
<text x="126.5" y="246.2" transform="rotate(-90 126.5 246.2)">4u7/16V</text>
<text x="44.1" y="257.2" transform="rotate(-90 44.1 257.2)">D+</text>
<text x="46.6" y="257.2" transform="rotate(-90 46.6 257.2)">D+</text>
<text x="26.3" y="259.8" transform="rotate(-90 26.3 259.8)">VBUS</text>
<text x="31.4" y="258.4" transform="rotate(-90 31.4 258.4)">CC1</text>
<text x="33.9" y="258.4" transform="rotate(-90 33.9 258.4)">CC2</text>
<text x="54.2" y="259.6" transform="rotate(-90 54.2 259.6)">SBU1</text>
<text x="56.8" y="259.6" transform="rotate(-90 56.8 259.6)">SBU2</text>
<text x="57.7" y="263.4" transform="rotate(180 57.7 263.4)">GND</text>
<text x="124.2" y="260.8" transform="rotate(-90 124.2 260.8)">C16</text>
<text x="126.5" y="260.2" transform="rotate(-90 126.5 260.2)">4u7/16V</text>
<text x="20" y="265" transform="rotate(-90 20 265)">J9</text>
<text x="88.5" y="268.6" transform="rotate(-90 88.5 268.6)">D+</text>
<text x="93.6" y="268.1" transform="rotate(-90 93.6 268.1)">ID</text>
<text x="94.5" y="269.7" transform="rotate(180 94.5 269.7)">GND</text>
<text x="22.5" y="275.8" transform="rotate(-90 22.5 275.8)">USB_C_Receptacle_USB2.0</text>
<text x="57.7" y="271" transform="rotate(180 57.7 271)">SHIELD</text>
<text x="76.7" y="270.4" transform="rotate(-90 76.7 270.4)">J12</text>
<text x="79" y="274.8" transform="rotate(-90 79 274.8)">USB_B_Micro</text>
<text x="83.4" y="271.2" transform="rotate(-90 83.4 271.2)">VBUS</text>
<text x="94.5" y="272.3" transform="rotate(180 94.5 272.3)">Shield</text>
</g>
</svg>
